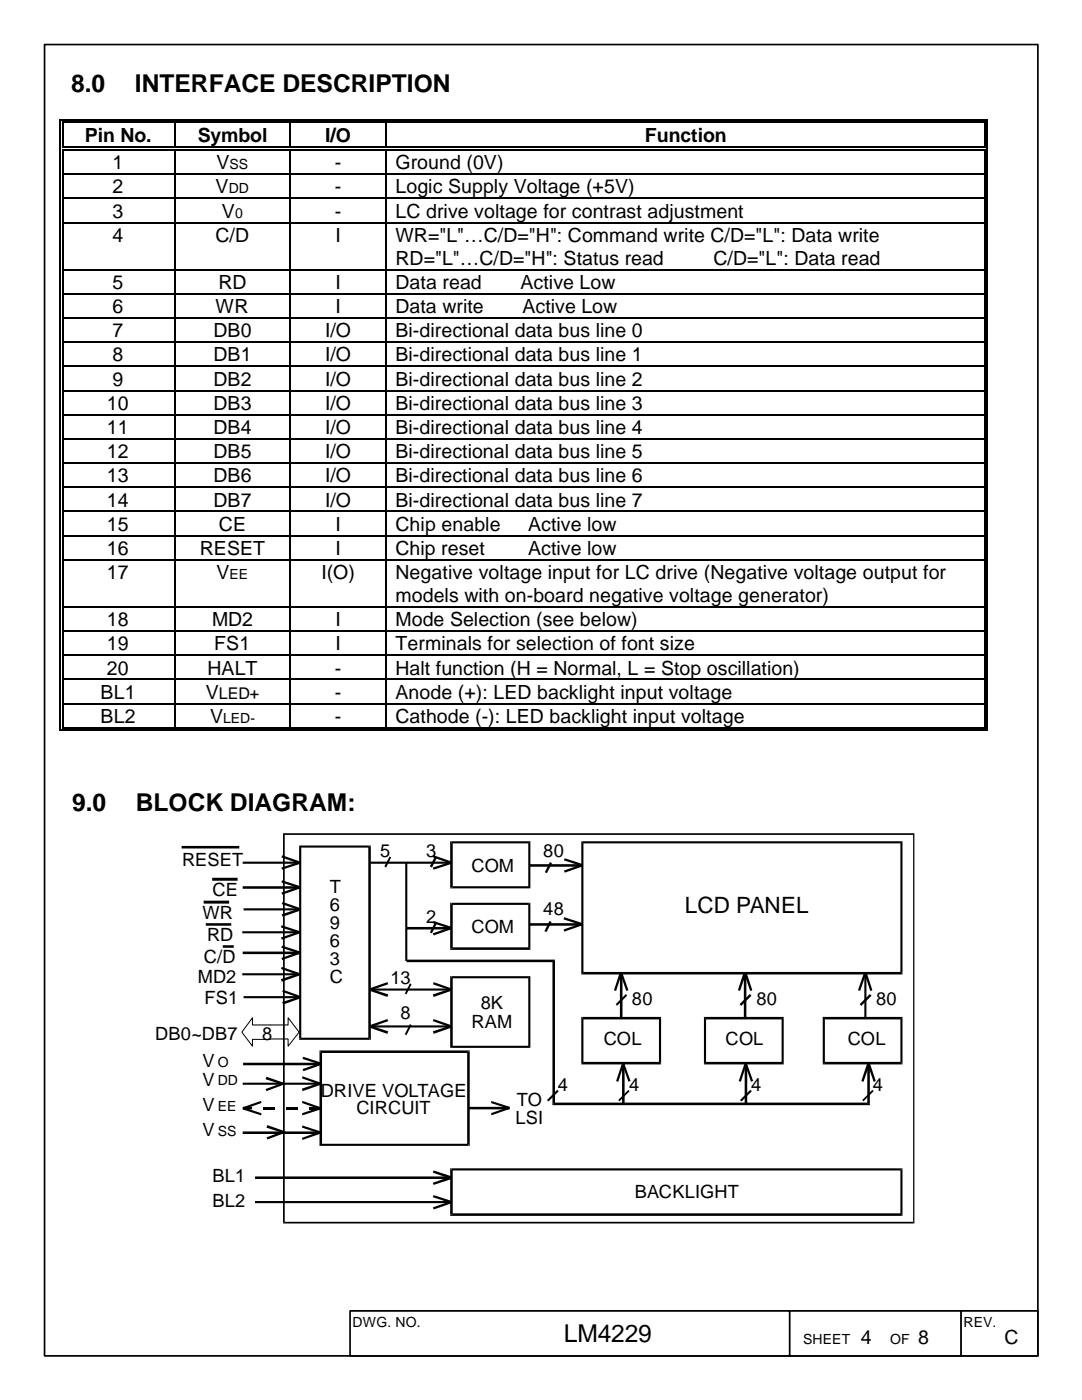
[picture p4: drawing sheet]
<svg xmlns="http://www.w3.org/2000/svg" width="216mm" height="279mm" viewBox="0 0 216 279" stroke-linecap="round" stroke-linejoin="round" font-family="sans-serif">
<path d="M8.9 8.9h198.2v261.7h-198.2z" fill="#fff" stroke="#000" stroke-width=".34"/>
<path d="M69.8 261.6h122" fill="none" stroke="#000" stroke-width=".34"/>
<g fill="#fff" stroke="#000" stroke-width=".34">
<path d="M86.4 262.9h58.5v6.4h-58.5z"/>
<path d="M157.5 261.6h34.4v9h-34.4z"/>
<path d="M69.8 261.6h87.8v9h-87.8z"/>
</g>
<path d="M86.4 262.9h69.8v6.3h-69.8z" fill="#fff"/>
<path d="M191.8 261.6h15.2" fill="none" stroke="#000" stroke-width=".34"/>
<path d="M191.8 261.6h15.3v9h-15.3z" fill="#fff" stroke="#000" stroke-width=".34"/>
<g fill="#fff">
<path d="M198.6 264.2h6.4v5.7h-6.4z"/>
<path d="M13.8 13.4h185.5v141.5h-185.5z"/>
</g>
<g fill="#000">
<path d="M11.9 23.8h.2v.8h-.2zM11.9 23.8h.7v.2h-.7zM11.9 29.3h.2v.8h-.2zM11.9 34.6h.2v.3h-.2zM11.9 39.5h.2v.2h-.2zM12.4 24.3h.2v.3h-.2zM12.4 29.3h.2v.2h-.2zM12.4 29.8h.2v.3h-.2zM12.4 34.6h.2v.3h-.2zM12.4 39.5h.2v.2h-.2zM34.7 23.8h.8v.2h-.8zM34.7 24.3h.8v.3h-.8z"/>
<path d="M34.7 29.3h.8v.2h-.8zM34.7 29.8h.8v.3h-.8zM34.7 34.6h.3v.3h-.3zM34.7 39.5h.3v.2h-.3zM57.8 23.8h.8v.2h-.8zM57.8 24.3h.8v.3h-.8zM57.8 29.3h.8v.2h-.8zM57.8 29.8h.8v.3h-.8zM57.8 34.6h.3v.3h-.3zM57.8 39.5h.3v.2h-.3zM76.9 23.8h.7v.2h-.7zM76.9 24.3h.7v.3h-.7z"/>
<path d="M76.9 29.3h.7v.2h-.7zM76.9 29.8h.7v.3h-.7zM76.9 34.6h.2v.3h-.2zM76.9 39.5h.2v.2h-.2zM196.3 23.8h.8v.2h-.8zM196.3 24.3h.3v.3h-.3zM196.3 29.3h.3v.2h-.3zM196.3 29.8h.3v.3h-.3zM196.3 34.6h.3v.3h-.3zM196.3 39.5h.3v.2h-.3zM196.8 23.8h.3v.8h-.3zM196.8 29.3h.3v.8h-.3z"/>
<path d="M196.8 34.6h.3v.3h-.3zM196.8 39.5h.3v.2h-.3zM11.9 44.3h.2v.2h-.2zM11.9 53.7h.2v.2h-.2zM11.9 58.5h.2v.3h-.2zM12.4 44.3h.2v.2h-.2zM12.4 53.7h.2v.2h-.2zM12.4 58.5h.2v.3h-.2zM34.7 44.3h.3v.2h-.3zM34.7 53.7h.3v.2h-.3zM34.7 58.5h.3v.3h-.3zM57.8 44.3h.3v.2h-.3z"/>
<path d="M57.8 53.7h.3v.2h-.3zM57.8 58.5h.3v.3h-.3zM76.9 44.3h.2v.2h-.2zM76.9 53.7h.2v.2h-.2zM76.9 58.5h.2v.3h-.2zM196.3 44.3h.3v.2h-.3zM196.3 53.7h.3v.2h-.3zM196.3 58.5h.3v.3h-.3zM196.8 44.3h.3v.2h-.3zM196.8 53.7h.3v.2h-.3zM196.8 58.5h.3v.3h-.3zM11.9 63.3h.2v.3h-.2z"/>
<path d="M11.9 68.2h.2v.2h-.2zM11.9 73h.2v.2h-.2zM11.9 77.8h.2v.3h-.2zM12.4 63.3h.2v.3h-.2zM12.4 68.2h.2v.2h-.2zM12.4 73h.2v.2h-.2zM12.4 77.8h.2v.3h-.2zM34.7 63.3h.3v.3h-.3zM34.7 68.2h.3v.2h-.3zM34.7 73h.3v.2h-.3zM34.7 77.8h.3v.3h-.3zM57.8 63.3h.3v.3h-.3z"/>
<path d="M57.8 68.2h.3v.2h-.3zM57.8 73h.3v.2h-.3zM57.8 77.8h.3v.3h-.3zM76.9 63.3h.2v.3h-.2zM76.9 68.2h.2v.2h-.2zM76.9 73h.2v.2h-.2zM76.9 77.8h.2v.3h-.2zM196.3 63.3h.3v.3h-.3zM196.3 68.2h.3v.2h-.3zM196.3 73h.3v.2h-.3zM196.3 77.8h.3v.3h-.3zM196.8 63.3h.3v.3h-.3z"/>
<path d="M196.8 68.2h.3v.2h-.3zM196.8 73h.3v.2h-.3zM196.8 77.8h.3v.3h-.3zM11.9 82.6h.2v.3h-.2zM11.9 87.5h.2v.2h-.2zM11.9 92.3h.2v.2h-.2zM11.9 97.1h.2v.3h-.2zM12.4 82.6h.2v.3h-.2zM12.4 87.5h.2v.2h-.2zM12.4 92.3h.2v.2h-.2zM12.4 97.1h.2v.3h-.2zM34.7 82.6h.3v.3h-.3z"/>
<path d="M34.7 87.5h.3v.2h-.3zM34.7 92.3h.3v.2h-.3zM34.7 97.1h.3v.3h-.3zM57.8 82.6h.3v.3h-.3zM57.8 87.5h.3v.2h-.3zM57.8 92.3h.3v.2h-.3zM57.8 97.1h.3v.3h-.3zM76.9 82.6h.2v.3h-.2zM76.9 87.5h.2v.2h-.2zM76.9 92.3h.2v.2h-.2zM76.9 97.1h.2v.3h-.2zM196.3 82.6h.3v.3h-.3z"/>
<path d="M196.3 87.5h.3v.2h-.3zM196.3 92.3h.3v.2h-.3zM196.3 97.1h.3v.3h-.3zM196.8 82.6h.3v.3h-.3zM196.8 87.5h.3v.2h-.3zM196.8 92.3h.3v.2h-.3zM196.8 97.1h.3v.3h-.3zM11.9 101.9h.2v.3h-.2zM11.9 106.8h.2v.2h-.2zM11.9 111.6h.2v.2h-.2zM12.4 101.9h.2v.3h-.2zM12.4 106.8h.2v.2h-.2z"/>
<path d="M12.4 111.6h.2v.2h-.2zM34.7 101.9h.3v.3h-.3zM34.7 106.8h.3v.2h-.3zM34.7 111.6h.3v.2h-.3zM57.8 101.9h.3v.3h-.3zM57.8 106.8h.3v.2h-.3zM57.8 111.6h.3v.2h-.3zM76.9 101.9h.2v.3h-.2zM76.9 106.8h.2v.2h-.2zM76.9 111.6h.2v.2h-.2zM196.3 101.9h.3v.3h-.3zM196.3 106.8h.3v.2h-.3z"/>
<path d="M196.3 111.6h.3v.2h-.3zM196.8 101.9h.3v.3h-.3zM196.8 106.8h.3v.2h-.3zM196.8 111.6h.3v.2h-.3zM11.9 121h.2v.2h-.2zM11.9 125.8h.2v.3h-.2zM11.9 130.6h.2v.3h-.2zM11.9 135.5h.2v.2h-.2zM12.4 121h.2v.2h-.2zM12.4 125.8h.2v.3h-.2zM12.4 130.6h.2v.3h-.2zM12.4 135.5h.2v.2h-.2z"/>
<path d="M34.7 121h.3v.2h-.3zM34.7 125.8h.3v.3h-.3zM34.7 130.6h.3v.3h-.3zM34.7 135.5h.3v.2h-.3zM57.8 121h.3v.2h-.3zM57.8 125.8h.3v.3h-.3zM57.8 130.6h.3v.3h-.3zM57.8 135.5h.3v.2h-.3zM76.9 121h.2v.2h-.2zM76.9 125.8h.2v.3h-.2zM76.9 130.6h.2v.3h-.2zM76.9 135.5h.2v.2h-.2z"/>
<path d="M196.3 121h.3v.2h-.3zM196.3 125.8h.3v.3h-.3zM196.3 130.6h.3v.3h-.3zM196.3 135.5h.3v.2h-.3zM196.8 121h.3v.2h-.3zM196.8 125.8h.3v.3h-.3zM196.8 130.6h.3v.3h-.3zM196.8 135.5h.3v.2h-.3zM11.9 140.3h.2v.2h-.2zM11.9 145.1h.2v.8h-.2zM11.9 145.6h.7v.3h-.7zM12.4 140.3h.2v.2h-.2z"/>
<path d="M12.4 145.1h.2v.3h-.2zM34.7 140.3h.3v.2h-.3zM34.7 145.1h.8v.3h-.8zM34.7 145.6h.8v.3h-.8zM57.8 140.3h.3v.2h-.3zM57.8 145.1h.8v.3h-.8zM57.8 145.6h.8v.3h-.8zM76.9 140.3h.2v.2h-.2zM76.9 145.1h.7v.3h-.7zM76.9 145.6h.7v.3h-.7zM196.3 140.3h.3v.2h-.3zM196.3 145.6h.8v.3h-.8z"/>
<path d="M196.3 145.1h.3v.3h-.3zM196.8 140.3h.3v.2h-.3zM196.8 145.1h.3v.8h-.3z"/>
</g>
<g fill="none" stroke="#000" stroke-width=".25">
<path d="M12 24.6v4.7M12 30.1v4.5M12 34.9v4.6M12 39.7v4.6M12.5 24.6v4.7M12.5 30.1v4.5M12.5 34.9v4.6M12.5 39.7v4.6M12.6 23.9h22.1M12.6 24.4h22.1M12.6 29.4h22.1M12.6 29.9h22.1"/>
<path d="M12.6 34.8h22.1M12.6 39.6h22.1M34.8 24.6v4.7M34.8 30.1v4.5M34.8 34.9v4.6M34.8 39.7v4.6M35 34.8h22.8M35 39.6h22.8M35.5 23.9h22.3M35.5 24.4h22.3M35.5 29.4h22.3M35.5 29.9h22.3"/>
<path d="M58 24.6v4.7M58 30.1v4.5M58 34.9v4.6M58 39.7v4.6M58.1 34.8h18.8M58.1 39.6h18.8M58.6 23.9h18.3M58.6 24.4h18.3M58.6 29.4h18.3M58.6 29.9h18.3M77 24.6v4.7M77 30.1v4.5"/>
<path d="M77 34.9v4.6M77 39.7v4.6M77.1 34.8h119.2M77.1 39.6h119.2M77.6 23.9h118.7M77.6 24.4h118.7M77.6 29.4h118.7M77.6 29.9h118.7M196.5 24.6v4.7M196.5 30.1v4.5M196.5 34.9v4.6M196.5 39.7v4.6"/>
<path d="M197 24.6v4.7M197 30.1v4.5M197 34.9v4.6M197 39.7v4.6M12 44.5v9.2M12 53.9v4.6M12 58.8v4.5M12.5 44.5v9.2M12.5 53.9v4.6M12.5 58.8v4.5M12.6 44.4h22.1M12.6 53.8h22.1"/>
<path d="M12.6 58.6h22.1M34.8 44.5v9.2M34.8 53.9v4.6M34.8 58.8v4.5M35 44.4h22.8M35 53.8h22.8M35 58.6h22.8M58 44.5v9.2M58 53.9v4.6M58 58.8v4.5M58.1 44.4h18.8M58.1 53.8h18.8"/>
<path d="M58.1 58.6h18.8M77 44.5v9.2M77 53.9v4.6M77 58.8v4.5M77.1 44.4h119.2M77.1 53.8h119.2M77.1 58.6h119.2M196.5 44.5v9.2M196.5 53.9v4.6M196.5 58.8v4.5M197 44.5v9.2M197 53.9v4.6"/>
<path d="M197 58.8v4.5M12 63.6v4.6M12 68.4v4.6M12 73.2v4.6M12 78.1v4.5M12.5 63.6v4.6M12.5 68.4v4.6M12.5 73.2v4.6M12.5 78.1v4.5M12.6 63.5h22.1M12.6 68.3h22.1M12.6 73.1h22.1"/>
<path d="M12.6 77.9h22.1M34.8 63.6v4.6M34.8 68.4v4.6M34.8 73.2v4.6M34.8 78.1v4.5M35 63.5h22.8M35 68.3h22.8M35 73.1h22.8M35 77.9h22.8M58 63.6v4.6M58 68.4v4.6M58 73.2v4.6"/>
<path d="M58 78.1v4.5M58.1 63.5h18.8M58.1 68.3h18.8M58.1 73.1h18.8M58.1 77.9h18.8M77 63.6v4.6M77 68.4v4.6M77 73.2v4.6M77 78.1v4.5M77.1 63.5h119.2M77.1 68.3h119.2M77.1 73.1h119.2"/>
<path d="M77.1 77.9h119.2M196.5 63.6v4.6M196.5 68.4v4.6M196.5 73.2v4.6M196.5 78.1v4.5M197 63.6v4.6M197 68.4v4.6M197 73.2v4.6M197 78.1v4.5M12 82.9v4.6M12 87.7v4.6M12 92.5v4.6"/>
<path d="M12 97.4v4.5M12.5 82.9v4.6M12.5 87.7v4.6M12.5 92.5v4.6M12.5 97.4v4.5M12.6 82.8h22.1M12.6 87.6h22.1M12.6 92.4h22.1M12.6 97.2h22.1M34.8 82.9v4.6M34.8 87.7v4.6M34.8 92.5v4.6"/>
<path d="M34.8 97.4v4.5M35 82.8h22.8M35 87.6h22.8M35 92.4h22.8M35 97.2h22.8M58 82.9v4.6M58 87.7v4.6M58 92.5v4.6M58 97.4v4.5M58.1 82.8h18.8M58.1 87.6h18.8M58.1 92.4h18.8"/>
<path d="M58.1 97.2h18.8M77 82.9v4.6M77 87.7v4.6M77 92.5v4.6M77 97.4v4.5M77.1 82.8h119.2M77.1 87.6h119.2M77.1 92.4h119.2M77.1 97.2h119.2M196.5 82.9v4.6M196.5 87.7v4.6M196.5 92.5v4.6"/>
<path d="M196.5 97.4v4.5M197 82.9v4.6M197 87.7v4.6M197 92.5v4.6M197 97.4v4.5M12 102.2v4.6M12 107v4.6M12 111.8v9.2M12.5 102.2v4.6M12.5 107v4.6M12.5 111.8v9.2M12.6 102.1h22.1"/>
<path d="M12.6 106.9h22.1M12.6 111.7h22.1M34.8 102.2v4.6M34.8 107v4.6M34.8 111.8v9.2M35 102.1h22.8M35 106.9h22.8M35 111.7h22.8M58 102.2v4.6M58 107v4.6M58 111.8v9.2M58.1 102.1h18.8"/>
<path d="M58.1 106.9h18.8M58.1 111.7h18.8M77 102.2v4.6M77 107v4.6M77 111.8v9.2M77.1 102.1h119.2M77.1 106.9h119.2M77.1 111.7h119.2M196.5 102.2v4.6M196.5 107v4.6M196.5 111.8v9.2M197 102.2v4.6"/>
<path d="M197 107v4.6M197 111.8v9.2M12 121.2v4.6M12 126.1v4.5M12 130.9v4.6M12 135.7v4.6M12.5 121.2v4.6M12.5 126.1v4.5M12.5 130.9v4.6M12.5 135.7v4.6M12.6 121.1h22.1M12.6 125.9h22.1"/>
<path d="M12.6 130.8h22.1M12.6 135.6h22.1M34.8 121.2v4.6M34.8 126.1v4.5M34.8 130.9v4.6M34.8 135.7v4.6M35 121.1h22.8M35 125.9h22.8M35 130.8h22.8M35 135.6h22.8M58 121.2v4.6M58 126.1v4.5"/>
<path d="M58 130.9v4.6M58 135.7v4.6M58.1 121.1h18.8M58.1 125.9h18.8M58.1 130.8h18.8M58.1 135.6h18.8M77 121.2v4.6M77 126.1v4.5M77 130.9v4.6M77 135.7v4.6M77.1 121.1h119.2M77.1 125.9h119.2"/>
<path d="M77.1 130.8h119.2M77.1 135.6h119.2M196.5 121.2v4.6M196.5 126.1v4.5M196.5 130.9v4.6M196.5 135.7v4.6M197 121.2v4.6M197 126.1v4.5M197 130.9v4.6M197 135.7v4.6M12 140.5v4.6M12.5 140.5v4.6"/>
<path d="M12.6 140.4h22.1M12.6 145.2h22.1M12.6 145.8h22.1M34.8 140.5v4.6M35 140.4h22.8M35.5 145.2h22.3M35.5 145.8h22.3M58 140.5v4.6M58.1 140.4h18.8M58.6 145.2h18.3M58.6 145.8h18.3M77 140.5v4.6"/>
<path d="M77.1 140.4h119.2M77.6 145.2h118.7M77.6 145.8h118.7M196.5 140.5v4.6M197 140.5v4.6"/>
</g>
<g fill="#fff">
<path d="M182.9 264.2h5.1v5h-5.1z"/>
<path d="M171.4 264.2h5.1v5h-5.1z"/>
</g>
<g fill="#000">
<path d="M42.3 175.2h5.1v.6h-5.1zM36.2 168.8h11.6v.5h-11.6zM56.5 166.3h.1v.3l.2-.1v77.5h-.3v-77.5l.1-.2-.1 .2zM59.7 168.7h.2v.5l.2-.3v38.4h-.4v-38.4l.2-.2-.2 .2zM48.4 172h11.5v.4h-11.5zM48.4 176.9h11.5v.5h-11.5zM59.9 168.7h13.8l.3 .2-.3-.2h.3v.2h-.5l.2 .3h-13.8zM77.7 170.9l.4 .2-1.1 2-.3-.2zM86.8 170.9l.4 .2-1 2-.4-.2zM89.8 177.1h.5l-.2-.2h15.5v.4h-15.5l-.3-.2 .3 .2h-.3zM89.8 167.9h.3v.4l.2-.2v9h-.5v-9l.3-.2-.3 .2zM73.7 172h16.4v.4h-16.4z"/>
<path d="M105.4 168.1h.4v9l-.2 .2 .2-.2v.2h-.2v-.4l-.2 .2zM90.1 167.9h15.5l.2 .2-.2-.2h.2v.2h-.4l.2 .2h-15.5zM109.7 172l.5 .3-1.1 1.9-.4-.1zM116 167.9h.2v.4l.2-.2v26.1h-.4v-26.1l.2-.2-.2 .2zM105.7 172.5h10.5v.5h-10.5zM116.2 167.9h63.6l.3 .2-.3-.2h.3v.2h-.4l.1 .2h-63.6zM56.6 166.3h125.7l.2 .2-.2-.2h.2v.2h-.3l.1 .1h-125.7zM40.6 179.7h5.1v.6h-5.1zM41.1 184.2h5v.5h-5zM44.4 188.6h2.3v.5h-2.3zM48.3 185.8h11.5v.5h-11.5zM48.3 194.2h11.5v.4h-11.5z"/>
<path d="M48.4 189.9h11.5v.5h-11.5zM48.6 181.3h11.4v.4h-11.4zM48.6 198.8h11.4v.4h-11.4zM81.8 196.3l.3 .1-1 2.1-.3-.2zM80.9 172.1h.4v19.7h-.4zM86.8 184.1l.4 .1-1 2.1-.4-.2zM89.8 189.3h.5l-.2-.2h15.5v.5h-15.5l-.3-.3 .3 .3h-.3zM89.8 180.2h.3v.4l.2-.3v9h-.5v-9l.3-.1-.3 .1zM89.8 194.8h.3v.4l.2-.2v14h-.5v-14l.3-.2-.3 .2zM81.1 185h9v.5h-9zM73.7 197.3h16.4v.4h-16.4zM105.4 180.3h.4v9l-.2 .3 .2-.3v.3h-.2v-.5l-.2 .2z"/>
<path d="M90.1 180.2h15.5l.2 .1-.2-.1h.2v.1h-.4l.2 .3h-15.5zM90.1 194.8h15.5l.2 .2-.2-.2h.2v.2h-.4l.2 .2h-15.5zM109.6 183.8l.5 .2-1 2-.5-.2zM81.1 191.5h29.4l.2 .3-.2-.3h.2v.3h-.5l.3 .2h-29.4zM116.2 194h63.6v.5h-63.6l-.2-.3 .2 .3h-.2v-.3h.4zM105.7 184.2h10.5v.5h-10.5zM123.7 194.1h.5v9.2h-.5zM148.4 194.1h.5v9.2h-.5zM172.5 194.1h.4v9.2h-.4zM179.7 168.1h.4v26.1l-.3 .3 .3-.3v.3h-.3v-.5l-.1 .2zM53 217.3l3.5-1.2 .1 .4-3.4 1.3zM53.2 214.9l3.4 1.2v.4v-.4l.6 .2-.6 .2-.1-.4v.4l-3.5-1.1z"/>
<path d="M59.9 207.1h13.8v.4h-13.8l-.2-.2 .2 .2h-.2v-.2h.4zM63.8 209.6h.2v.5l.3-.2v18.6h-.5v-18.6l.2-.3-.2 .3zM48.4 216.1h15.6v.4h-15.6zM48.5 212.1h15.6v.5h-15.6zM73.5 168.9h.5v38.4l-.3 .2 .3-.2v.2h-.3v-.4l-.2 .2zM81.8 204.4l.3 .2-1 2-.3-.2zM89.8 209h.5l-.2-.3h15.5v.4h-15.5l-.3-.1 .3 .1h-.3zM73.7 204.6h16.4v.5h-16.4zM64 209.6h29.5l.2 .3-.2-.3h.2v.3h-.5l.3 .2h-29.5zM105.4 195h.4v14l-.2 .1 .2-.1v.1h-.2v-.4l-.2 .3zM109.1 219.5l2.1-2 .3 .3-2 2zM116.2 211.9h15.5v.5h-15.5l-.2-.2 .2 .2h-.2v-.2h.4z"/>
<path d="M116 202.9h.2v.6l.2-.3v9h-.4v-9l.2-.3-.2 .3zM122.9 200.4l2-2 .2 .3-2 2zM123.4 219.5l2-2 .2 .3-2 2zM124.1 212.2h.5v8.1h-.5zM131.5 203.2h.4v9l-.2 .2 .2-.2v.2h-.2v-.5l-.2 .3zM116.2 202.9h15.5l.2 .3-.2-.3h.2v.3h-.4l.2 .3h-15.5zM140.5 212.2h.4l-.2-.3h15.5v.5h-15.5l-.2-.2 .2 .2h-.2zM140.5 202.9h.2v.6l.2-.3v9h-.4v-9l.2-.3-.2 .3zM149.6 198.4l.3 .3-2 2-.3-.3zM147.7 219.5l2-2 .3 .3-2 2zM148.6 212.2h.5v8.1h-.5zM156 203.2h.4v9l-.2 .2 .2-.2v.2h-.2v-.5l-.2 .3z"/>
<path d="M140.7 202.9h15.5l.2 .3-.2-.3h.2v.3h-.4l.2 .3h-15.5zM164.2 212.2h.4l-.2-.3h15.4v.5h-15.4l-.2-.2 .2 .2h-.2zM164.2 202.9h.2v.6l.2-.3v9h-.4v-9l.2-.3-.2 .3zM171.5 200.4l2.1-2 .3 .3-2 2zM172 219.5l2.1-2 .2 .3-2 2zM173.1 212.2h.5v8.1h-.5zM179.7 203.2h.4v9l-.3 .2 .3-.2v.2h-.3v-.5l-.1 .3zM164.4 202.9h15.4l.3 .3-.3-.3h.3v.3h-.4l.1 .3h-15.4zM48.4 220.9h1.9v.5h-1.9zM52.6 220.9h2.3v.5h-2.3zM53.2 227l3.4-1.3 .1 .4-3.4 1.3zM53.3 224.5l3.4 1.2v.4v-.4l.6 .3-.6 .1-.1-.4v.4l-3.4-1.1z"/>
<path d="M57.1 220.9h2.3v.5h-2.3zM61.7 220.9h2.3v.5h-2.3zM64 228.3h29.5v.4h-29.5l-.2-.2 .2 .2h-.2v-.2h.5zM48.4 225.8h15.6v.5h-15.6zM89.8 233.2h.3v.4l.2-.2v9h-.5v-9l.3-.2-.3 .2zM50.9 234.8h39.2v.5h-39.2zM50.9 239.7h39.2v.4h-39.2zM93.2 209.9h.5v18.6l-.2 .2 .2-.2v.2h-.2v-.4l-.3 .2zM93.5 220.9h8.2v.5h-8.2zM110.2 191.8h.5v28.5l-.2-.3v.6h-.3v-.3l.3 .3-.3-.3zM110.5 220h62.8l-.2 .3h.5v.3h-.3l.3-.3-.3 .3h-62.8zM90.1 233.2h89.7l.3 .2-.3-.2h.3v.2h-.4l.1 .2h-89.7z"/>
<path d="M56.6 243.8h125.7v.4h-125.7l-.1-.2 .1 .2h-.1v-.2h.3zM89.8 242.4h.5l-.2-.3h89.7v.6h-89.7l-.3-.3 .3 .3h-.3zM179.7 233.4h.4v9l-.3 .3 .3-.3v.3h-.3v-.6l-.1 .3zM182.2 166.5h.3v77.5l-.2 .2 .2-.2v.2h-.2v-.4l-.1 .2z"/>
</g>
<path d="M53.9 207.3h3.6v1.5l2.2-2.8-2.2-2.9v1.5h-7.1v-1.5l-2.1 2.9 2.1 2.8v-1.4h3.5" fill="none" stroke="#000" stroke-width=".2"/>
<g fill="#000">
<path d="M56.1 173.1l3.7-1.1 .1 .4-3.6 1.2z" fill-rule="evenodd"/>
<path d="M56.3 170.7l3.6 1.3-.1 .4-3.7-1.3z" fill-rule="evenodd"/>
<path d="M56.1 178.1l3.7-1.2 .1 .4-3.6 1.3z" fill-rule="evenodd"/>
<path d="M56.3 175.7l3.6 1.2-.1 .4-3.7-1.2z" fill-rule="evenodd"/>
<path d="M86.4 173.1l3.6-1.1 .2 .4-3.7 1.2z" fill-rule="evenodd"/>
<path d="M86.5 170.7l3.7 1.3-.2 .4-3.6-1.3z" fill-rule="evenodd"/>
<path d="M112.5 173.7l3.7-1.2 .1 .4-3.6 1.3z" fill-rule="evenodd"/>
<path d="M112.7 171.3l3.6 1.2-.1 .4-3.7-1.2z" fill-rule="evenodd"/>
<path d="M56 187.1l3.7-1.3 .2 .5-3.7 1.2z" fill-rule="evenodd"/>
<path d="M56.2 184.7l3.7 1.1-.2 .5-3.7-1.2z" fill-rule="evenodd"/>
<path d="M56 195.4l3.7-1.2 .2 .4-3.7 1.3z" fill-rule="evenodd"/>
<path d="M56.2 193l3.7 1.2-.2 .4-3.7-1.2z" fill-rule="evenodd"/>
<path d="M56.1 191.2l3.7-1.3 .1 .4-3.6 1.3z" fill-rule="evenodd"/>
<path d="M56.3 188.7l3.6 1.2-.1 .4-3.7-1.2z" fill-rule="evenodd"/>
<path d="M56.2 182.5l3.7-1.2 .1 .4-3.6 1.3z" fill-rule="evenodd"/>
<path d="M56.4 180l3.6 1.3-.1 .4-3.7-1.3z" fill-rule="evenodd"/>
<path d="M56.5 197.5l3.5 1.3-.1 .4-3.6-1.2z" fill-rule="evenodd"/>
<path d="M73.8 197.3l3.7 1.2-.2 .5-3.6-1.3z" fill-rule="evenodd"/>
<path d="M73.7 197.3l3.6-1.3 .2 .4-3.7 1.3z" fill-rule="evenodd"/>
<path d="M86.4 186.3l3.6-1.3 .2 .4-3.7 1.3z" fill-rule="evenodd"/>
<path d="M86.5 183.8l3.7 1.2-.2 .4-3.6-1.2z" fill-rule="evenodd"/>
<path d="M86.4 198.5l3.6-1.2 .2 .4-3.7 1.3z" fill-rule="evenodd"/>
<path d="M86.5 196l3.7 1.3-.2 .4-3.6-1.3z" fill-rule="evenodd"/>
<path d="M112.4 185.5l3.7-1.3 .1 .5-3.6 1.2z" fill-rule="evenodd"/>
<path d="M112.6 183l3.6 1.2-.1 .5-3.7-1.2z" fill-rule="evenodd"/>
<path d="M123.7 194l.4 .1-1.2 3.7-.4-.2z" fill-rule="evenodd"/>
<path d="M123.7 194.1l.4-.1 1.3 3.6-.4 .2z" fill-rule="evenodd"/>
<path d="M148.4 194l.5 .1-1.2 3.7-.5-.2z" fill-rule="evenodd"/>
<path d="M148.4 194.1l.5-.1 1.2 3.6-.2 .1-.2 .1z" fill-rule="evenodd"/>
<path d="M172.5 194l.4 .1-1.3 3.7-.4-.2z" fill-rule="evenodd"/>
<path d="M172.5 194.1l.4-.1 1.2 3.6-.2 .1-.2 .1z" fill-rule="evenodd"/>
<path d="M48.4 221l3.7-1.3 .1 .3v.1l-3.6 1.3z" fill-rule="evenodd"/>
<path d="M56.3 200l3.6-1.2 .1 .4-3.5 1.3z" fill-rule="evenodd"/>
<path d="M60.3 217.3l3.5-1.2 .2 .4-3.6 1.3z" fill-rule="evenodd"/>
<path d="M60.4 214.8l3.6 1.3-.2 .4-3.5-1.3z" fill-rule="evenodd"/>
<path d="M60.4 219.7l3.6 1.3-.2 .4-3.5-1.3z" fill-rule="evenodd"/>
<path d="M60.4 213.4l3.6-1.3 .2 .4-3.7 1.3z" fill-rule="evenodd"/>
<path d="M60.5 210.9l3.7 1.2-.2 .4-3.6-1.2z" fill-rule="evenodd"/>
<path d="M73.8 204.6l3.7 1.2-.2 .5-3.6-1.2z" fill-rule="evenodd"/>
<path d="M73.7 204.6l3.6-1.2 .2 .4-3.7 1.3z" fill-rule="evenodd"/>
<path d="M86.4 205.8l3.6-1.2 .2 .5-3.7 1.2z" fill-rule="evenodd"/>
<path d="M86.5 203.4l3.7 1.2-.2 .5-3.6-1.3z" fill-rule="evenodd"/>
<path d="M98 219.7l3.7 1.2-.1 .4-3.6-1.2z" fill-rule="evenodd"/>
<path d="M124.1 212.2l.4 .1-1.1 3.6-.5-.2z" fill-rule="evenodd"/>
<path d="M124.1 212.3l.4-.1 1.3 3.5-.4 .2z" fill-rule="evenodd"/>
<path d="M148.6 212.2l.4 .1-1.2 3.6-.4-.2z" fill-rule="evenodd"/>
<path d="M148.6 212.3l.4-.1 1.3 3.5-.4 .2z" fill-rule="evenodd"/>
<path d="M173.1 212.2l.5 .1-1.3 3.6-.4-.2z" fill-rule="evenodd"/>
<path d="M173.1 212.3l.5-.1 1.2 3.5-.2 .1-.3 .1z" fill-rule="evenodd"/>
<path d="M48.6 221l3.6 1.2v.2l-.1 .2-3.7-1.2z" fill-rule="evenodd"/>
<path d="M60.3 227.1l3.5-1.3 .2 .4-3.6 1.3z" fill-rule="evenodd"/>
<path d="M60.4 224.6l3.6 1.2-.2 .4-3.5-1.2z" fill-rule="evenodd"/>
<path d="M60.3 222.2l3.5-1.2 .2 .4-3.6 1.2z" fill-rule="evenodd"/>
<path d="M86.4 236.1l3.6-1.3 .2 .5-3.7 1.2z" fill-rule="evenodd"/>
<path d="M86.5 233.6l3.7 1.2-.2 .5-3.6-1.3z" fill-rule="evenodd"/>
<path d="M86.5 238.5l3.7 1.2-.2 .4-3.6-1.2z" fill-rule="evenodd"/>
<path d="M98 222.2l3.6-1.3 .1 .4-3.7 1.3z" fill-rule="evenodd"/>
<path d="M86.4 241l3.6-1.3 .2 .4-3.7 1.3z" fill-rule="evenodd"/>
</g>
<g font-size="4.9">
<text x="14.2" y="18.4">8.0</text>
<text x="26.9" y="18.4">INTERFACE DESCRIPTION</text>
<text x="14.4" y="161.8">9.0</text>
<text x="27.1" y="161.8">BLOCK DIAGRAM:</text>
<text x="112.5" y="267.9">LM4229</text>
</g>
<text font-size="4.5" x="136.7" y="182.1">LCD PANEL</text>
<g font-size="3.9">
<text x="16.9" y="28.4">Pin No.</text>
<text x="39.5" y="28.4">Symbol</text>
<text x="64.9" y="28.4">I/O</text>
<text x="128.7" y="28.4">Function</text>
<text x="22.4" y="33.8">1</text>
<text x="43.2" y="33.8">V</text>
<text x="66.8" y="33.8">-</text>
<text x="78.9" y="33.8">Ground (0V)</text>
<text x="22.4" y="38.6">2</text>
<text x="43" y="38.6">V</text>
<text x="66.8" y="38.6">-</text>
<text x="78.9" y="38.6">Logic Supply Voltage (+5V)</text>
<text x="22.4" y="43.4">3</text>
<text x="44.3" y="43.4">V</text>
<text x="66.8" y="43.4">-</text>
<text x="78.9" y="43.4">LC drive voltage for contrast adjustment</text>
<text x="22.4" y="48.3">4</text>
<text x="43" y="48.3">C/D</text>
<text x="67" y="48.3">I</text>
<text x="78.9" y="48.3">WR=&quot;L&quot;…C/D=&quot;H&quot;: Command write C/D=&quot;L&quot;: Data write</text>
<text x="78.9" y="52.8">RD=&quot;L&quot;…C/D=&quot;H&quot;: Status read</text>
<text x="142.4" y="52.8">C/D=&quot;L&quot;: Data read</text>
<text x="22.4" y="57.7">5</text>
<text x="43.6" y="57.7">RD</text>
<text x="67" y="57.7">I</text>
<text x="78.9" y="57.7">Data read</text>
<text x="103.9" y="57.7">Active Low</text>
<text x="22.4" y="62.5">6</text>
<text x="43" y="62.5">WR</text>
<text x="67" y="62.5">I</text>
<text x="78.9" y="62.5">Data write</text>
<text x="104.3" y="62.5">Active Low</text>
<text x="22.4" y="67.3">7</text>
<text x="42.6" y="67.3">DB0</text>
<text x="64.9" y="67.3">I/O</text>
<text x="78.9" y="67.3">Bi-directional data bus line 0</text>
<text x="22.4" y="72.1">8</text>
<text x="22.4" y="77">9</text>
<text x="42.6" y="72.1">DB1</text>
<text x="42.6" y="77">DB2</text>
<text x="64.9" y="72.1">I/O</text>
<text x="64.9" y="77">I/O</text>
<text x="78.9" y="72.1">Bi-directional data bus line 1</text>
<text x="78.9" y="77">Bi-directional data bus line 2</text>
<text x="21.3" y="81.8">10</text>
<text x="42.6" y="81.8">DB3</text>
<text x="64.9" y="81.8">I/O</text>
<text x="78.9" y="81.8">Bi-directional data bus line 3</text>
<text x="21.3" y="86.6">11</text>
<text x="42.6" y="86.6">DB4</text>
<text x="64.9" y="86.6">I/O</text>
<text x="78.9" y="86.6">Bi-directional data bus line 4</text>
<text x="21.3" y="91.4">12</text>
<text x="42.6" y="91.4">DB5</text>
<text x="64.9" y="91.4">I/O</text>
<text x="78.9" y="91.4">Bi-directional data bus line 5</text>
<text x="21.3" y="96.3">13</text>
<text x="21.3" y="101.1">14</text>
<text x="42.6" y="96.3">DB6</text>
<text x="42.6" y="101.1">DB7</text>
<text x="64.9" y="96.3">I/O</text>
<text x="64.9" y="101.1">I/O</text>
<text x="78.9" y="96.3">Bi-directional data bus line 6</text>
<text x="78.9" y="101.1">Bi-directional data bus line 7</text>
<text x="21.3" y="105.9">15</text>
<text x="43.7" y="105.9">CE</text>
<text x="67" y="105.9">I</text>
<text x="78.9" y="105.9">Chip enable</text>
<text x="105.4" y="105.9">Active low</text>
<text x="21.3" y="110.7">16</text>
<text x="39.9" y="110.7">RESET</text>
<text x="67" y="110.7">I</text>
<text x="78.9" y="110.7">Chip reset</text>
<text x="105.4" y="110.7">Active low</text>
<text x="21.3" y="115.6">17</text>
<text x="43.2" y="115.6">V</text>
<text x="64.2" y="115.6">I(O)</text>
<text x="78.9" y="115.6">Negative voltage input for LC drive (Negative voltage output for</text>
<text x="21.3" y="125">18</text>
<text x="42.3" y="125">MD2</text>
<text x="67" y="125">I</text>
<text x="78.9" y="120.1">models with on-board negative voltage generator)</text>
<text x="78.9" y="125">Mode Selection (see below)</text>
<text x="21.3" y="129.8">19</text>
<text x="42.8" y="129.8">FS1</text>
<text x="67" y="129.8">I</text>
<text x="78.9" y="129.8">Terminals for selection of font size</text>
<text x="21.3" y="134.6">20</text>
<text x="41.4" y="134.6">HALT</text>
<text x="66.8" y="134.6">-</text>
<text x="78.9" y="134.6">Halt function (H = Normal, L = Stop oscillation)</text>
<text x="20.1" y="139.4">BL1</text>
<text x="41.1" y="139.4">V</text>
<text x="66.8" y="139.4">-</text>
<text x="78.9" y="139.4">Anode (+): LED backlight input voltage</text>
<text x="20.1" y="144.3">BL2</text>
<text x="41.9" y="144.3">V</text>
<text x="66.8" y="144.3">-</text>
<text x="78.9" y="144.3">Cathode (-): LED backlight input voltage</text>
<text x="171.8" y="268.2">4</text>
<text x="183.2" y="268.2">8</text>
<text x="200.4" y="268.3">C</text>
</g>
<g font-size="3.6">
<text x="36.3" y="172.9">RESET</text>
<text x="75.9" y="171">5</text>
<text x="85" y="171">3</text>
<text x="108.4" y="171">80</text>
<text x="42.4" y="178.7">CE</text>
<text x="65.8" y="178.1">T</text>
<text x="94.1" y="174.1">COM</text>
<text x="40.4" y="183.4">WR</text>
<text x="65.8" y="181.8">6</text>
<text x="65.8" y="185.3">9</text>
<text x="85" y="184.2">2</text>
<text x="108.4" y="182.6">48</text>
<text x="41.3" y="187.8">RD</text>
<text x="65.8" y="189">6</text>
<text x="94.1" y="186.2">COM</text>
<text x="39.5" y="196.2">MD2</text>
<text x="40.6" y="192.1">C/D</text>
<text x="65.8" y="192.5">3</text>
<text x="65.8" y="196.2">C</text>
<text x="77.9" y="196.3">13</text>
<text x="40.8" y="200.3">FS1</text>
<text x="79.9" y="203.5">8</text>
<text x="95.9" y="201.4">8K</text>
<text x="126.1" y="200.6">80</text>
<text x="151" y="200.6">80</text>
<text x="174.8" y="200.6">80</text>
<text x="31" y="207.5">DB0~DB7</text>
<text x="52.3" y="207.5">8</text>
<text x="94.1" y="205.1">RAM</text>
<text x="120.5" y="208.5">COL</text>
<text x="144.8" y="208.5">COL</text>
<text x="169.2" y="208.5">COL</text>
<text x="40.4" y="212.9">V</text>
<text x="40.4" y="221.7">V</text>
<text x="40.4" y="216.7">V</text>
<text x="64" y="218.9">DRIVE VOLTAGE</text>
<text x="103.1" y="220.7">TO</text>
<text x="111.3" y="217.7">4</text>
<text x="125.6" y="217.7">4</text>
<text x="149.9" y="217.7">4</text>
<text x="174.2" y="217.7">4</text>
<text x="40.4" y="226.7">V</text>
<text x="71.1" y="222.4">CIRCUIT</text>
<text x="102.9" y="224.3">LSI</text>
<text x="42.4" y="235.9">BL1</text>
<text x="126.7" y="239.2">BACKLIGHT</text>
<text x="42.4" y="241">BL2</text>
</g>
<text font-size="3.2" x="43.7" y="139.4">LED+</text>
<g font-size="2.8">
<text x="45.8" y="33.8">SS</text>
<text x="45.6" y="38.6">DD</text>
<text x="46.9" y="43.4">0</text>
<text x="45.8" y="115.6">EE</text>
<text x="44.5" y="144.3">LED-</text>
<text x="43.4" y="212.9">O</text>
<text x="43.4" y="221.7">EE</text>
<text x="43.4" y="216.6">DD</text>
<text x="43.4" y="226.7">SS</text>
<text x="70.4" y="264.8">DWG. NO.</text>
<text x="160.3" y="268.1">SHEET</text>
<text x="177.6" y="268.1">OF</text>
<text x="192.3" y="264.8">REV.</text>
</g>
</svg>
